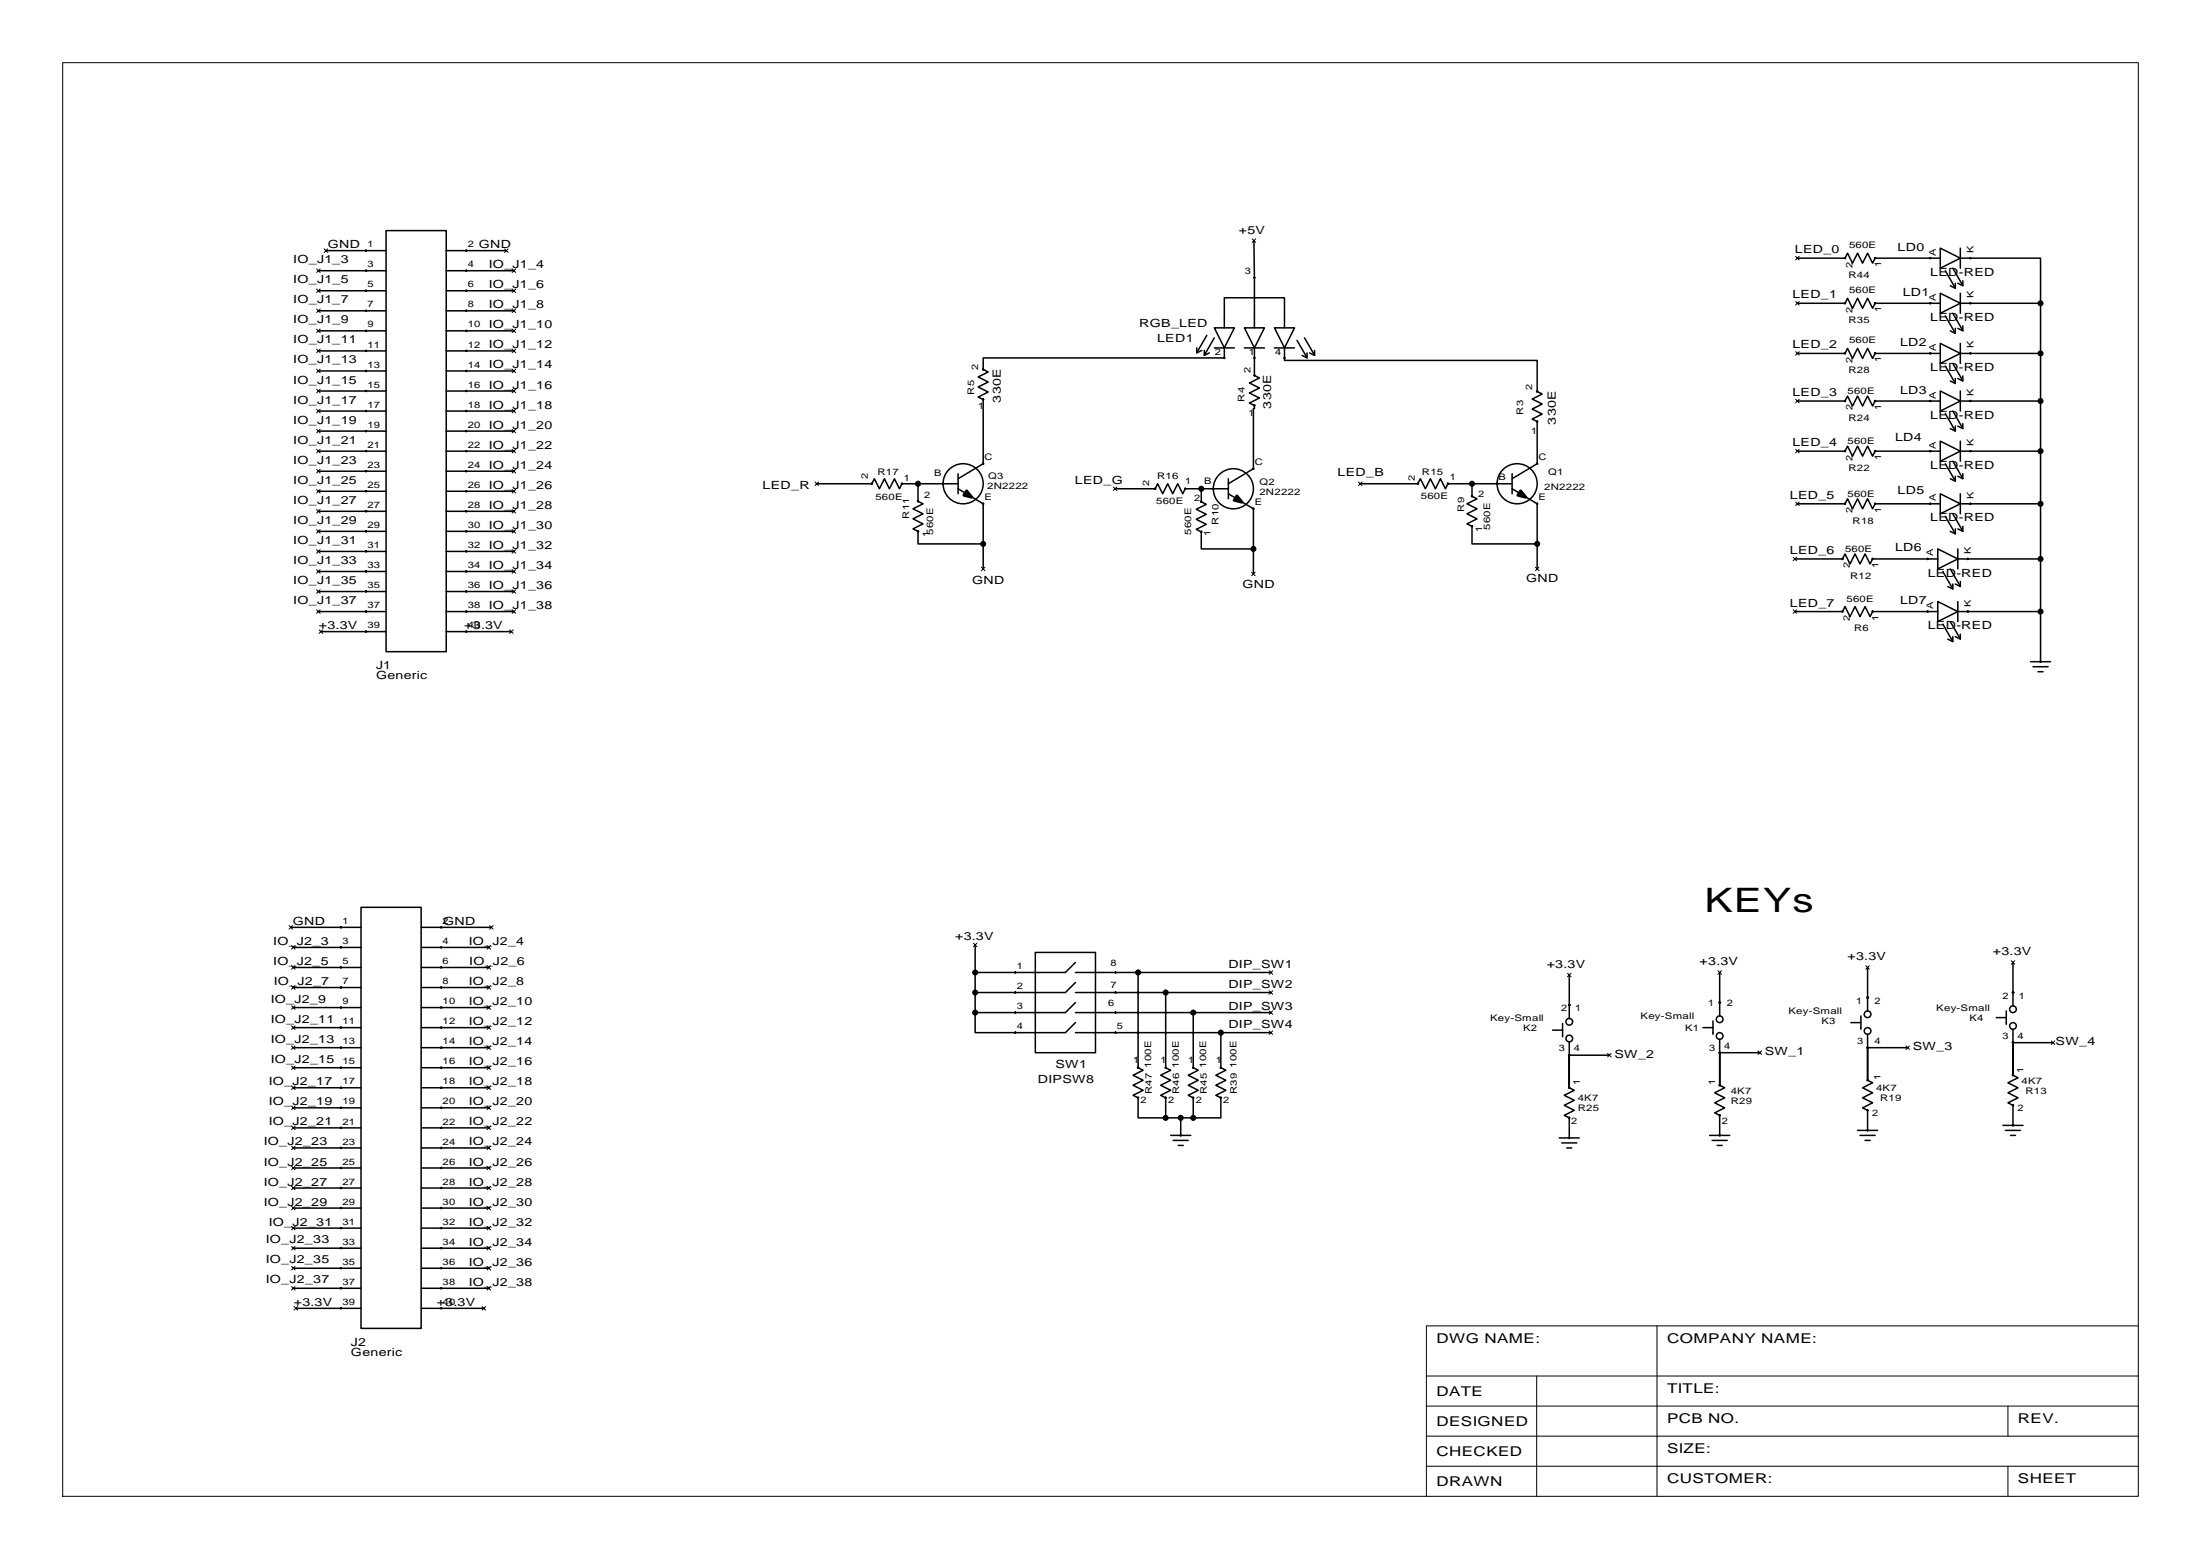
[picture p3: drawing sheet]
<svg xmlns="http://www.w3.org/2000/svg" width="558mm" height="395mm" viewBox="0 0 558 395" stroke-linecap="round" stroke-linejoin="round" font-family="sans-serif">
<g fill="none" stroke="#000" stroke-width=".38">
<path d="M97.8 58.4h15.2v106.7h-15.2zM80.7 68.6h17.1M80.7 78.7h17.1M80.7 73.7h17.1M82.6 63.5h15.2M113 68.6h17.2M113 78.7h17.2M113 73.7h17.2M113 63.5h15.3M317.6 61l.2 22.1M455.3 65.4h12.1l.6-1.3 1.3 2.6 1.2-2.6 1.3 2.6 1.3-2.6 1.3 2.6 .6-1.3h16.5M455.3 76.8h12.1l.6-1.2 1.3 2.5 1.2-2.5 1.3 2.5 1.3-2.5 1.3 2.5 .6-1.3h16.5"/>
<path d="M491.5 74.3l5.1 2.5-5.1 2.6zM491.5 62.9l5.1 2.5-5.1 2.6zM492.8 68.6l2.5 4.4M494.7 79.4l2.5 4.4M494.7 68l2.5 4.4M495.3 71.8v1.2l-1.3-.6M496.6 65.4h20.3v11.4M496.6 76.8h20.3M496.6 62.9v5.1M496.6 74.3v5.1M497.2 71.1v1.3l-1.3-.6M516.9 76.8v90.8"/>
<path d="M80.7 99.1h17.1M80.7 88.9h17.1M80.7 83.8h17.1M80.7 94h17.1M113 99.1h17.2M113 88.9h17.2M113 83.8h17.2M113 94h17.2M303.2 88.1v1.3l1.2-.6M305.1 88.8v1.2l1.2-.6M305.7 85l-2.5 4.4M307.6 83.1h5.1l-2.6 5z"/>
<path d="M307.6 88.1h5.1M307.6 85.6l-2.5 4.4M310.1 88.1v2.6h-61v2.9l1.2 .6-2.5 1.3 2.5 1.3-2.5 1.2 2.5 1.3-2.5 1.3 1.3 .6v16.3l-6.4 3.8M310.1 83.1v-7.7h15.3v7.7M315.2 83.1h5.1l-2.5 5zM315.2 88.1h5.1M317.8 88.1v7l1.2 .7-2.5 1.2 2.5 1.3-2.5 1.3 2.5 1.2-2.5 1.3 1.3 .6v.8h-.3v15.3l-6.3 3.8M322.8 83.1h5.1l-2.5 5zM322.8 88.1h5.1M325.4 88.1v3.2h64v7.9l1.3 .6-2.6 1.3 2.6 1.3-2.6 1.2 2.6 1.3-2.6 1.3 1.3 .6v10.7l-6.4 3.8M328.6 86.2l2.5 4.4M330.5 85.6l2.5 4.4"/>
<path d="M331.1 89.4v1.3l-1.3-.7M333 88.8v1.2l-1.3-.6M455.3 89.5h12.1l.6-1.2 1.3 2.5 1.2-2.5 1.3 2.5 1.3-2.5 1.3 2.5 .6-1.3h16.5M491.5 99.1l5.1 2.5-5.1 2.5zM491.5 87l5.1 2.5-5.1 2.6zM492.8 80l2.5 4.4M492.8 92.7l2.5 4.4M494.7 92.1l2.5 4.4M495.3 83.2v1.3l-1.3-.7M495.3 95.9v1.3l-1.3-.7M496.6 89.5h20.3M496.6 87v5.1"/>
<path d="M496.6 99.1v5M497.2 82.6v1.2l-1.3-.6M497.2 95.3v1.2l-1.3-.6M80.7 114.3h17.1M80.7 119.4h17.1M80.7 109.2h17.1M80.7 104.1h17.1M113 114.3h17.2M113 119.4h17.2M113 109.2h17.2M113 104.1h17.2M455.3 101.6h12.1l.6-1.3 1.3 2.6 1.2-2.6 1.3 2.6 1.3-2.6 1.3 2.6 .6-1.3h16.5"/>
<path d="M455.3 114.3h12.1l.6-1.3 1.3 2.6 1.2-2.6 1.3 2.6 1.3-2.6 1.3 2.6 .6-1.3h16.5M491.5 111.8l5.1 2.5-5.1 2.5zM492.8 104.8l2.5 4.4M492.8 117.5l2.5 4.4M494.7 104.1l2.5 4.4M494.7 116.8l2.5 4.4M495.3 108v1.2l-1.3-.6M496.6 114.3h20.3M496.6 101.6h20.3M496.6 111.8v5M497.2 107.3v1.3l-1.3-.6M80.7 134.6h17.1"/>
<path d="M80.7 139.7h17.1M80.7 129.5h17.1M80.7 124.5h17.1M113 134.6h17.2M113 139.7h17.2M113 129.5h17.2M113 124.5h17.2M206.9 122.6h14l.6-1.3 1.3 2.5 1.2-2.5 1.3 2.5 1.3-2.5 1.2 2.5 .7-1.2h14.2M232.5 122.6v4.4l1.3 .6-2.5 1.3 2.5 1.3-2.5 1.3 2.5 1.2-2.5 1.3 1.2 .6v3.2h16.6M242.7 123.8l6.4 3.8v16.6M242.7 120v5.1M282.5 123.8h10.1l.6-1.2 1.3 2.5 1.3-2.5 1.3 2.5 1.2-2.5 1.3 2.5 .6-1.3h11"/>
<path d="M304.3 123.8v3.3l1.3 .7-2.6 1.2 2.6 1.3-2.6 1.3 2.6 1.2-2.6 1.3 1.3 .7v4.3h13.2v-10.2l-6.3-3.8M311.2 121.3v5.1M317.5 139.1v6.3M344.6 122.6h14.6l.6-1.3 1.3 2.5 1.2-2.5 1.3 2.5 1.3-2.5 1.2 2.5 .7-1.2h16.2M372.9 122.6v3.1l1.2 .7-2.5 1.2 2.5 1.3-2.5 1.3 2.5 1.3-2.5 1.2 1.3 .7v4.4h16.5M383 123.8l6.4 3.8v16.6M383 120v5.1M455.3 127.6h12.1l.6-1.2 1.3 2.5 1.2-2.5 1.3 2.5 1.3-2.5 1.3 2.5 .6-1.3h16.5M490.9 139.1l5 2.5-5 2.6zM491.5 125.1l5.1 2.5-5.1 2.6zM492.8 130.8l2.5 4.4M494.7 130.2l2.5 4.4"/>
<path d="M495.3 120.7v1.2l-1.3-.6M495.3 134v1.3l-1.3-.7M495.9 139.1v5.1M496.6 127.6h20.3M496.6 125.1v5.1M497.2 120v1.3l-1.3-.6M497.2 133.4v1.2l-1.3-.6M80.7 154.9h17.1M80.7 144.8h17.1M80.7 149.9h17.1M113 154.9h17.2M113 144.8h17.2"/>
<path d="M113 149.9h17.2M454.7 141.6h12l.7-1.3 1.2 2.6 1.3-2.6 1.3 2.6 1.2-2.6 1.3 2.6 .7-1.3h16.5M454.7 154.9h12l.7-1.2 1.2 2.5 1.3-2.5 1.3 2.5 1.2-2.5 1.3 2.5 .7-1.3h16.5M490.9 152.4l5 2.5-5 2.6zM492.1 158.1l2.6 4.4M492.1 144.8l2.6 4.4M494 157.5l2.6 4.4M494 144.2l2.6 4.4M494.7 148v1.2l-1.3-.6M495.9 141.6h21M495.9 154.9h21M495.9 152.4v5.1"/>
<path d="M496.6 147.3v1.3l-1.3-.6M81.3 160h16.5M113 160h16.5M494.7 161.3v1.3l-1.3-.7M496.6 160.7v1.2l-1.3-.6M514.4 167.6h5M515 168.9h3.8M516.3 170.2h1.2M73.7 235h17.7M91.4 229.9h15.3v106.7h-15.3zM106.7 235h17.8M247 239.4v17.1"/>
<path d="M74.3 245.1h17.1M74.3 255.3h17.1M74.3 250.2h17.1M74.3 240h17.1M106.7 245.1h17.1M106.7 255.3h17.1M106.7 250.2h17.1M106.7 240h17.1M247 256.5v5.1h22.9l2.5-2.5M262.3 241.3h15.2v25.4h-15.2zM272.4 243.8l-2.5 2.6h-22.9M272.4 248.9l-2.5 2.6h-22.9"/>
<path d="M272.4 254l-2.5 2.5h-22.9M272.4 251.5h49.6M272.4 256.5h49.6M272.4 246.4h49.6M288.3 246.4v24.1l1.3 .7-2.6 1.2 2.6 1.3-2.6 1.3 2.6 1.2-2.6 1.3 1.3 .6v5.1h7M295.3 251.5v19l1.3 .7-2.6 1.2 2.6 1.3-2.6 1.3 2.6 1.2-2.6 1.3 1.3 .6v5.1M302.3 256.5v14l1.2 .7-2.5 1.2 2.5 1.3-2.5 1.3 2.5 1.2-2.5 1.3 1.3 .6v5.1M395.8 259.3v3.4M397.5 254.6h.1M397.5 247v11M433.9 258.7v3.3M435.6 254h.1"/>
<path d="M435.6 246.4v11M468.8 259.1h2.6M471.4 257.4v3.4M473.1 252.7h.1M473.1 245.1v11M505.7 257.8h2.5M508.2 256.1v3.4M509.9 251.5h.1M509.9 243.8v11.1M74.3 275.6h17.1M74.3 260.4h17.1M74.3 265.4h17.1"/>
<path d="M74.3 270.5h17.1M106.7 275.6h17.1M106.7 260.4h17.1M106.7 265.4h17.1M106.7 270.5h17.1M272.4 261.6h49.6M309.3 261.6v8.9l1.2 .7-2.5 1.2 2.5 1.3-2.5 1.3 2.5 1.2-2.5 1.3 1.3 .6v5.1h-7M393.3 261h2.5M397.5 264v11.6l1.3 .6-2.6 1.3 2.6 1.3-2.6 1.2 2.6 1.3-2.6 1.3 1.3 .6v5.1M397.5 267.3h10.2M431.4 260.4h2.5M435.6 263.3v11.7l1.3 .6-2.6 1.3 2.6 1.2-2.6 1.3 2.6 1.3-2.6 1.2 1.3 .7v5.1"/>
<path d="M435.6 266.7h10.2M473.1 262v11.7l1.3 .6-2.6 1.3 2.6 1.3-2.6 1.2 2.6 1.3-2.6 1.3 1.3 .6v5.1M473.1 265.4h10.1M509.9 260.8v11.6l1.3 .7-2.6 1.2 2.6 1.3-2.6 1.3 2.6 1.2-2.6 1.3 1.3 .6v5.1M509.9 264.2h10.2M74.3 280.7h17.1M74.3 295.9h17.1M74.3 290.8h17.1M74.3 285.8h17.1M106.7 280.7h17.1M106.7 295.9h17.1M106.7 290.8h17.1"/>
<path d="M106.7 285.8h17.1M295.3 283.2h7M296.6 287.7h5M297.2 288.9h3.8M298.5 290.2h1.2M299.1 283.2v4.5M395 288.3h5.1M395.6 289.6h3.8M396.9 290.8h1.3M433.1 287.7h5.1M433.7 288.9h3.8M435 290.2h1.3"/>
<path d="M470.5 286.4h5.1M471.2 287.7h3.8M472.4 288.9h1.3M507.4 285.1h5.1M508 286.4h3.8M509.3 287.7h1.2M74.3 316.2h17.1M74.3 301h17.1M74.3 306.1h17.1M74.3 311.2h17.1M106.7 316.2h17.1M106.7 301h17.1"/>
<path d="M106.7 306.1h17.1M106.7 311.2h17.1M74.3 326.4h17.1M74.3 321.3h17.1M74.9 331.5h16.5M106.7 326.4h17.1M106.7 321.3h17.1M106.7 331.5h15.9"/>
<circle cx="244" cy="122.6" r="5.1"/>
<circle cx="312.4" cy="123.8" r="5.1"/>
<circle cx="384.3" cy="122.6" r="5.1"/>
<circle cx="397.5" cy="258.9" r=".85"/>
<circle cx="435.6" cy="258.2" r=".85"/>
<circle cx="473.1" cy="257" r=".85"/>
<circle cx="509.9" cy="255.7" r=".85"/>
<circle cx="509.9" cy="259.9" r=".85"/>
<circle cx="397.5" cy="263.1" r=".85"/>
<circle cx="435.6" cy="262.5" r=".85"/>
<circle cx="473.1" cy="261.2" r=".85"/>
</g>
<g fill="none" stroke="#000" stroke-width=".25">
<path d="M15.9 15.9h525.8v363.2h-525.8zM80.2 68.1l.9 .9M80.2 73.2l.9 .9M80.2 78.3l.9 .9M81.1 68.1l-.9 .9M81.1 73.2l-.9 .9M81.1 78.3l-.9 .9M82.1 63.1l.9 .9M83 63.1l-.9 .9M127.8 63.1l.9 .9M128.7 63.1l-.9 .9M129.7 78.3l.9 .9"/>
<path d="M129.7 73.2l.9 .9M129.7 68.1l.9 .9M130.6 78.3l-.9 .9M130.6 73.2l-.9 .9M130.6 68.1l-.9 .9M317.2 60.5l.9 .9M318.1 60.5l-.9 .9M454.9 65l.9 .9M454.9 76.4l.9 .9M455.8 65l-.9 .9M455.8 76.4l-.9 .9M80.2 83.4l.9 .9"/>
<path d="M80.2 88.5l.9 .9M80.2 98.6l.9 .9M80.2 93.5l.9 .9M81.1 83.4l-.9 .9M81.1 88.5l-.9 .9M81.1 98.6l-.9 .9M81.1 93.5l-.9 .9M129.7 98.6l.9 .9M129.7 83.4l.9 .9M129.7 93.5l.9 .9M129.7 88.5l.9 .9M130.6 98.6l-.9 .9"/>
<path d="M130.6 83.4l-.9 .9M130.6 93.5l-.9 .9M130.6 88.5l-.9 .9M454.9 89.1l.9 .9M455.8 89.1l-.9 .9M80.2 108.8l.9 .9M80.2 103.7l.9 .9M80.2 118.9l.9 .9M80.2 113.9l.9 .9M81.1 108.8l-.9 .9M81.1 103.7l-.9 .9M81.1 118.9l-.9 .9"/>
<path d="M81.1 113.9l-.9 .9M129.7 103.7l.9 .9M129.7 118.9l.9 .9M129.7 113.9l.9 .9M129.7 108.8l.9 .9M130.6 103.7l-.9 .9M130.6 118.9l-.9 .9M130.6 113.9l-.9 .9M130.6 108.8l-.9 .9M454.9 101.2l.9 .9M454.9 113.9l.9 .9M455.8 101.2l-.9 .9"/>
<path d="M455.8 113.9l-.9 .9M80.2 139.3l.9 .9M80.2 134.2l.9 .9M80.2 129.1l.9 .9M80.2 124l.9 .9M81.1 139.3l-.9 .9M81.1 134.2l-.9 .9M81.1 129.1l-.9 .9M81.1 124l-.9 .9M129.7 139.3l.9 .9M129.7 134.2l.9 .9M129.7 129.1l.9 .9"/>
<path d="M129.7 124l.9 .9M130.6 139.3l-.9 .9M130.6 134.2l-.9 .9M130.6 129.1l-.9 .9M130.6 124l-.9 .9M206.4 122.1l.9 .9M207.3 122.1l-.9 .9M282 123.4l.9 .9M282.9 123.4l-.9 .9M344.1 122.1l.9 .9M345 122.1l-.9 .9M454.9 127.2l.9 .9"/>
<path d="M455.8 127.2l-.9 .9M80.2 149.4l.9 .9M80.2 154.5l.9 .9M80.2 144.3l.9 .9M80.8 159.6l.9 .9M81.1 149.4l-.9 .9M81.1 154.5l-.9 .9M81.1 144.3l-.9 .9M81.7 159.6l-.9 .9M129.1 159.6l.9 .9M129.7 154.5l.9 .9M129.7 144.3l.9 .9"/>
<path d="M129.7 149.4l.9 .9M130 159.6l-.9 .9M130.6 154.5l-.9 .9M130.6 144.3l-.9 .9M130.6 149.4l-.9 .9M248.6 143.7l.9 .9M249.5 143.7l-.9 .9M317.1 145l.9 .9M318 145l-.9 .9M388.9 143.7l.9 .9M389.8 143.7l-.9 .9M454.2 141.2l.9 .9"/>
<path d="M454.2 154.5l.9 .9M455.1 141.2l-.9 .9M455.1 154.5l-.9 .9M73.2 234.5l.9 .9M73.9 239.6l.9 .9M74.1 234.5l-.9 .9M74.8 239.6l-.9 .9M123.4 239.6l.9 .9M124 234.5l.9 .9M124.3 239.6l-.9 .9M124.9 234.5l-.9 .9M246.6 239l.9 .9"/>
<path d="M247.5 239l-.9 .9M73.9 249.7l.9 .9M73.9 254.8l.9 .9M73.9 244.7l.9 .9M73.9 259.9l.9 .9M74.8 249.7l-.9 .9M74.8 254.8l-.9 .9M74.8 244.7l-.9 .9M74.8 259.9l-.9 .9M123.4 244.7l.9 .9M123.4 254.8l.9 .9M123.4 249.7l.9 .9"/>
<path d="M123.4 259.9l.9 .9M124.3 244.7l-.9 .9M124.3 254.8l-.9 .9M124.3 249.7l-.9 .9M124.3 259.9l-.9 .9M321.5 256.1l.9 .9M321.5 245.9l.9 .9M321.5 251l.9 .9M322.4 256.1l-.9 .9M322.4 245.9l-.9 .9M322.4 251l-.9 .9M397.1 246.6l.9 .9"/>
<path d="M398 246.6l-.9 .9M435.2 245.9l.9 .9M436.1 245.9l-.9 .9M472.6 244.7l.9 .9M473.5 244.7l-.9 .9M509.5 243.4l.9 .9M510.4 243.4l-.9 .9M73.9 275.1l.9 .9M73.9 265l.9 .9M73.9 270.1l.9 .9M74.8 275.1l-.9 .9M74.8 265l-.9 .9"/>
<path d="M74.8 270.1l-.9 .9M123.4 265l.9 .9M123.4 270.1l.9 .9M123.4 275.1l.9 .9M124.3 265l-.9 .9M124.3 270.1l-.9 .9M124.3 275.1l-.9 .9M321.5 261.2l.9 .9M322.4 261.2l-.9 .9M407.2 266.9l.9 .9M408.1 266.9l-.9 .9M445.3 266.3l.9 .9"/>
<path d="M446.2 266.3l-.9 .9M482.8 265l.9 .9M483.7 265l-.9 .9M519.6 263.7l.9 .9M520.5 263.7l-.9 .9M73.9 285.3l.9 .9M73.9 295.5l.9 .9M73.9 280.2l.9 .9M73.9 290.4l.9 .9M74.8 285.3l-.9 .9M74.8 295.5l-.9 .9M74.8 280.2l-.9 .9"/>
<path d="M74.8 290.4l-.9 .9M123.4 295.5l.9 .9M123.4 285.3l.9 .9M123.4 290.4l.9 .9M123.4 280.2l.9 .9M124.3 295.5l-.9 .9M124.3 285.3l-.9 .9M124.3 290.4l-.9 .9M124.3 280.2l-.9 .9M73.9 305.6l.9 .9M73.9 315.8l.9 .9M73.9 310.7l.9 .9"/>
<path d="M73.9 300.5l.9 .9M74.8 305.6l-.9 .9M74.8 315.8l-.9 .9M74.8 310.7l-.9 .9M74.8 300.5l-.9 .9M123.4 310.7l.9 .9M123.4 305.6l.9 .9M123.4 300.5l.9 .9M123.4 315.8l.9 .9M124.3 310.7l-.9 .9M124.3 305.6l-.9 .9M124.3 300.5l-.9 .9"/>
<path d="M124.3 315.8l-.9 .9M73.9 320.9l.9 .9M73.9 325.9l.9 .9M74.5 331l.9 .9M74.8 320.9l-.9 .9M74.8 325.9l-.9 .9M75.4 331l-.9 .9M122.1 331l.9 .9M123 331l-.9 .9M123.4 325.9l.9 .9M123.4 320.9l.9 .9M124.3 325.9l-.9 .9"/>
<path d="M124.3 320.9l-.9 .9M419.7 335.9v43.2M541.7 335.9h-180.4v43.2M361.3 348.6h180.4M361.3 356.2h180.4M389.3 348.6v30.5M508.6 356.2v7.7M361.3 363.9h180.4M361.3 371.5h180.4M508.6 371.5v7.6"/>
</g>
<g fill="#000" stroke="#000" stroke-width=".25">
<circle cx="92.7" cy="68.6" r=".19"/>
<circle cx="92.7" cy="63.5" r=".19"/>
<circle cx="92.7" cy="73.7" r=".19"/>
<circle cx="92.7" cy="78.7" r=".19"/>
<circle cx="118.1" cy="78.7" r=".19"/>
<circle cx="118.1" cy="63.5" r=".19"/>
<circle cx="118.1" cy="68.6" r=".19"/>
<circle cx="118.1" cy="73.7" r=".19"/>
<circle cx="317.8" cy="70.4" r=".19"/>
<circle cx="467.4" cy="65.4" r=".19"/>
<circle cx="467.4" cy="76.8" r=".19"/>
<circle cx="475" cy="65.4" r=".19"/>
<circle cx="475" cy="76.8" r=".19"/>
<circle cx="489" cy="76.8" r=".19"/>
<circle cx="489" cy="65.4" r=".19"/>
<circle cx="499.1" cy="65.4" r=".19"/>
<circle cx="499.1" cy="76.8" r=".19"/>
<circle cx="516.9" cy="76.8" r=".64"/>
<circle cx="92.7" cy="83.8" r=".19"/>
<circle cx="92.7" cy="94" r=".19"/>
<circle cx="92.7" cy="99.1" r=".19"/>
<circle cx="92.7" cy="88.9" r=".19"/>
<circle cx="118.1" cy="83.8" r=".19"/>
<circle cx="118.1" cy="88.9" r=".19"/>
<circle cx="118.1" cy="99.1" r=".19"/>
<circle cx="118.1" cy="94" r=".19"/>
<circle cx="249.1" cy="93.6" r=".19"/>
<circle cx="310.1" cy="90.7" r=".19"/>
<circle cx="317.8" cy="90.7" r=".19"/>
<circle cx="317.8" cy="95.1" r=".19"/>
<circle cx="325.4" cy="90.7" r=".19"/>
<circle cx="389.4" cy="99.2" r=".19"/>
<circle cx="467.4" cy="89.5" r=".19"/>
<circle cx="475" cy="89.5" r=".19"/>
<circle cx="489" cy="89.5" r=".19"/>
<circle cx="499.1" cy="89.5" r=".19"/>
<circle cx="516.9" cy="89.5" r=".64"/>
<circle cx="92.7" cy="104.1" r=".19"/>
<circle cx="92.7" cy="114.3" r=".19"/>
<circle cx="92.7" cy="119.4" r=".19"/>
<circle cx="92.7" cy="109.2" r=".19"/>
<circle cx="118.1" cy="114.3" r=".19"/>
<circle cx="118.1" cy="104.1" r=".19"/>
<circle cx="118.1" cy="119.4" r=".19"/>
<circle cx="118.1" cy="109.2" r=".19"/>
<circle cx="249.1" cy="117.5" r=".19"/>
<circle cx="249.1" cy="101.2" r=".19"/>
<circle cx="317.5" cy="118.8" r=".19"/>
<circle cx="317.8" cy="102.7" r=".19"/>
<circle cx="389.4" cy="106.8" r=".19"/>
<circle cx="389.4" cy="117.5" r=".19"/>
<circle cx="467.4" cy="101.6" r=".19"/>
<circle cx="467.4" cy="114.3" r=".19"/>
<circle cx="475" cy="114.3" r=".19"/>
<circle cx="475" cy="101.6" r=".19"/>
<circle cx="489" cy="101.6" r=".19"/>
<circle cx="489" cy="114.3" r=".19"/>
<circle cx="499.1" cy="114.3" r=".19"/>
<circle cx="499.1" cy="101.6" r=".19"/>
<circle cx="516.9" cy="114.3" r=".64"/>
<circle cx="516.9" cy="101.6" r=".64"/>
<circle cx="92.7" cy="134.6" r=".19"/>
<circle cx="92.7" cy="124.5" r=".19"/>
<circle cx="92.7" cy="139.7" r=".19"/>
<circle cx="92.7" cy="129.5" r=".19"/>
<circle cx="118.1" cy="129.5" r=".19"/>
<circle cx="118.1" cy="134.6" r=".19"/>
<circle cx="118.1" cy="139.7" r=".19"/>
<circle cx="118.1" cy="124.5" r=".19"/>
<circle cx="220.9" cy="122.6" r=".19"/>
<circle cx="228.5" cy="122.6" r=".19"/>
<circle cx="232.5" cy="127" r=".19"/>
<circle cx="232.5" cy="134.6" r=".19"/>
<circle cx="232.5" cy="122.6" r=".64"/>
<circle cx="238.9" cy="122.6" r=".19"/>
<circle cx="249.1" cy="127.6" r=".19"/>
<circle cx="249.1" cy="137.8" r=".64"/>
<circle cx="292.6" cy="123.8" r=".19"/>
<circle cx="300.2" cy="123.8" r=".19"/>
<circle cx="304.3" cy="127.1" r=".19"/>
<circle cx="304.3" cy="134.8" r=".19"/>
<circle cx="304.3" cy="123.8" r=".64"/>
<circle cx="307.3" cy="123.8" r=".19"/>
<circle cx="317.5" cy="128.9" r=".19"/>
<circle cx="317.5" cy="139.1" r=".64"/>
<circle cx="359.2" cy="122.6" r=".19"/>
<circle cx="366.8" cy="122.6" r=".19"/>
<circle cx="372.9" cy="125.7" r=".19"/>
<circle cx="372.9" cy="133.4" r=".19"/>
<circle cx="372.9" cy="122.6" r=".64"/>
<circle cx="379.2" cy="122.6" r=".19"/>
<circle cx="389.4" cy="127.6" r=".19"/>
<circle cx="389.4" cy="137.8" r=".64"/>
<circle cx="467.4" cy="127.6" r=".19"/>
<circle cx="475" cy="127.6" r=".19"/>
<circle cx="489" cy="127.6" r=".19"/>
<circle cx="499.1" cy="127.6" r=".19"/>
<circle cx="516.9" cy="127.6" r=".64"/>
<circle cx="92.7" cy="144.8" r=".19"/>
<circle cx="92.7" cy="154.9" r=".19"/>
<circle cx="92.7" cy="149.9" r=".19"/>
<circle cx="118.1" cy="149.9" r=".19"/>
<circle cx="118.1" cy="154.9" r=".19"/>
<circle cx="118.1" cy="144.8" r=".19"/>
<circle cx="466.7" cy="141.6" r=".19"/>
<circle cx="466.7" cy="154.9" r=".19"/>
<circle cx="474.4" cy="141.6" r=".19"/>
<circle cx="474.4" cy="154.9" r=".19"/>
<circle cx="488.3" cy="141.6" r=".19"/>
<circle cx="488.3" cy="154.9" r=".19"/>
<circle cx="498.5" cy="141.6" r=".19"/>
<circle cx="498.5" cy="154.9" r=".19"/>
<circle cx="516.9" cy="141.6" r=".64"/>
<circle cx="516.9" cy="154.9" r=".64"/>
<circle cx="92.7" cy="160" r=".19"/>
<circle cx="118.1" cy="160" r=".19"/>
<circle cx="516.9" cy="167.6" r=".19"/>
<circle cx="86.4" cy="235" r=".19"/>
<circle cx="111.8" cy="235" r=".19"/>
<circle cx="86.4" cy="245.1" r=".19"/>
<circle cx="86.4" cy="250.2" r=".19"/>
<circle cx="86.4" cy="240" r=".19"/>
<circle cx="86.4" cy="255.3" r=".19"/>
<circle cx="111.8" cy="255.3" r=".19"/>
<circle cx="111.8" cy="250.2" r=".19"/>
<circle cx="111.8" cy="240" r=".19"/>
<circle cx="111.8" cy="245.1" r=".19"/>
<circle cx="247" cy="251.5" r=".64"/>
<circle cx="247" cy="256.5" r=".64"/>
<circle cx="247" cy="246.4" r=".64"/>
<circle cx="257.2" cy="246.4" r=".19"/>
<circle cx="257.2" cy="256.5" r=".19"/>
<circle cx="257.2" cy="251.5" r=".19"/>
<circle cx="282.6" cy="251.5" r=".19"/>
<circle cx="282.6" cy="246.4" r=".19"/>
<circle cx="282.6" cy="256.5" r=".19"/>
<circle cx="288.3" cy="246.4" r=".64"/>
<circle cx="295.3" cy="251.5" r=".64"/>
<circle cx="302.3" cy="256.5" r=".64"/>
<circle cx="397.5" cy="254.6" r=".19"/>
<circle cx="435.6" cy="254" r=".19"/>
<circle cx="473.1" cy="252.7" r=".19"/>
<circle cx="509.9" cy="251.5" r=".19"/>
<circle cx="86.4" cy="270.5" r=".19"/>
<circle cx="86.4" cy="260.4" r=".19"/>
<circle cx="86.4" cy="275.6" r=".19"/>
<circle cx="86.4" cy="265.4" r=".19"/>
<circle cx="111.8" cy="275.6" r=".19"/>
<circle cx="111.8" cy="270.5" r=".19"/>
<circle cx="111.8" cy="265.4" r=".19"/>
<circle cx="111.8" cy="260.4" r=".19"/>
<circle cx="257.2" cy="261.6" r=".19"/>
<circle cx="282.6" cy="261.6" r=".19"/>
<circle cx="288.3" cy="270.5" r=".19"/>
<circle cx="288.3" cy="278.1" r=".19"/>
<circle cx="295.3" cy="270.5" r=".19"/>
<circle cx="295.3" cy="278.1" r=".19"/>
<circle cx="302.3" cy="278.1" r=".19"/>
<circle cx="302.3" cy="270.5" r=".19"/>
<circle cx="309.3" cy="278.1" r=".19"/>
<circle cx="309.3" cy="270.5" r=".19"/>
<circle cx="309.3" cy="261.6" r=".64"/>
<circle cx="397.5" cy="275.6" r=".19"/>
<circle cx="397.5" cy="267.3" r=".19"/>
<circle cx="435.6" cy="266.7" r=".19"/>
<circle cx="435.6" cy="275" r=".19"/>
<circle cx="473.1" cy="273.7" r=".19"/>
<circle cx="473.1" cy="265.4" r=".19"/>
<circle cx="509.9" cy="272.4" r=".19"/>
<circle cx="509.9" cy="264.2" r=".19"/>
<circle cx="86.4" cy="295.9" r=".19"/>
<circle cx="86.4" cy="280.7" r=".19"/>
<circle cx="86.4" cy="285.8" r=".19"/>
<circle cx="86.4" cy="290.8" r=".19"/>
<circle cx="111.8" cy="295.9" r=".19"/>
<circle cx="111.8" cy="280.7" r=".19"/>
<circle cx="111.8" cy="285.8" r=".19"/>
<circle cx="111.8" cy="290.8" r=".19"/>
<circle cx="295.3" cy="283.2" r=".64"/>
<circle cx="299.1" cy="287.7" r=".19"/>
<circle cx="299.1" cy="283.2" r=".64"/>
<circle cx="302.3" cy="283.2" r=".64"/>
<circle cx="397.5" cy="283.2" r=".19"/>
<circle cx="397.5" cy="288.3" r=".19"/>
<circle cx="435.6" cy="287.7" r=".19"/>
<circle cx="435.6" cy="282.6" r=".19"/>
<circle cx="473.1" cy="281.3" r=".19"/>
<circle cx="473.1" cy="286.4" r=".19"/>
<circle cx="509.9" cy="280" r=".19"/>
<circle cx="509.9" cy="285.1" r=".19"/>
<circle cx="86.4" cy="316.2" r=".19"/>
<circle cx="86.4" cy="301" r=".19"/>
<circle cx="86.4" cy="311.2" r=".19"/>
<circle cx="86.4" cy="306.1" r=".19"/>
<circle cx="111.8" cy="301" r=".19"/>
<circle cx="111.8" cy="311.2" r=".19"/>
<circle cx="111.8" cy="306.1" r=".19"/>
<circle cx="111.8" cy="316.2" r=".19"/>
<circle cx="86.4" cy="331.5" r=".19"/>
<circle cx="86.4" cy="321.3" r=".19"/>
<circle cx="86.4" cy="326.4" r=".19"/>
<circle cx="111.8" cy="331.5" r=".19"/>
<circle cx="111.8" cy="321.3" r=".19"/>
<circle cx="111.8" cy="326.4" r=".19"/>
</g>
<g fill="#000" stroke="#000" stroke-width=".38">
<path d="M244.7 124.3h.3l1.3 1.5-.1 .3-2.1-.5-.1-.2z" fill-rule="evenodd"/>
<path d="M313.2 125.5h.3l1.2 1.6v.3l-2.2-.5v-.3z" fill-rule="evenodd"/>
<path d="M385.1 124.3h.3l1.2 1.5v.3l-2.2-.5v-.2z" fill-rule="evenodd"/>
</g>
<text font-size="8.5" x="431.8" y="231.2">KEYs</text>
<g font-size="3.4">
<text x="363.9" y="340.3">DWG NAME:</text>
<text x="422.3" y="340.3">COMPANY NAME:</text>
<text x="363.9" y="353.6">DATE</text>
<text x="422.3" y="353">TITLE:</text>
<text x="363.9" y="361.2">DESIGNED</text>
<text x="422.3" y="360.6">PCB NO.</text>
<text x="511.2" y="360.6">REV.</text>
<text x="363.9" y="368.8">CHECKED</text>
<text x="422.3" y="368.2">SIZE:</text>
<text x="363.9" y="376.4">DRAWN</text>
<text x="422.3" y="375.8">CUSTOMER:</text>
<text x="511.2" y="375.8">SHEET</text>
</g>
<g font-size="2.9">
<text x="313.8" y="59.3">+5V</text>
<text x="83.1" y="62.9">GND</text>
<text x="121.3" y="62.9">GND</text>
<text x="454.7" y="64.2">LED_0</text>
<text x="480.7" y="63.5">LD0</text>
<text x="74.3" y="66.7">IO_J1_3</text>
<text x="74.3" y="71.8">IO_J1_5</text>
<text x="123.8" y="68">IO_J1_4</text>
<text x="489" y="69.9">LED-RED</text>
<text x="74.3" y="76.9">IO_J1_7</text>
<text x="123.8" y="73">IO_J1_6</text>
<text x="454" y="75.6">LED_1</text>
<text x="482" y="74.9">LD1</text>
<text x="74.3" y="81.9">IO_J1_9</text>
<text x="123.8" y="78.1">IO_J1_8</text>
<text x="123.8" y="83.2">IO_J1_10</text>
<text x="288.6" y="82.8">RGB_LED</text>
<text x="489" y="81.3">LED-RED</text>
<text x="74.3" y="87">IO_J1_11</text>
<text x="123.8" y="88.3">IO_J1_12</text>
<text x="293.1" y="86.6">LED1</text>
<text x="454" y="88.3">LED_2</text>
<text x="481.3" y="87.6">LD2</text>
<text x="74.3" y="92.1">IO_J1_13</text>
<text x="123.8" y="93.4">IO_J1_14</text>
<text x="489" y="94">LED-RED</text>
<text x="74.3" y="97.2">IO_J1_15</text>
<text x="123.8" y="98.4">IO_J1_16</text>
<text x="253.5" y="102" transform="rotate(-90 253.5 102)">330E</text>
<text x="454" y="100.3">LED_3</text>
<text x="481.3" y="99.7">LD3</text>
<text x="74.3" y="107.3">IO_J1_19</text>
<text x="74.3" y="102.3">IO_J1_17</text>
<text x="123.8" y="103.5">IO_J1_18</text>
<text x="322" y="103.5" transform="rotate(-90 322 103.5)">330E</text>
<text x="394.1" y="107.6" transform="rotate(-90 394.1 107.6)">330E</text>
<text x="489" y="106.1">LED-RED</text>
<text x="74.3" y="112.4">IO_J1_21</text>
<text x="123.8" y="108.6">IO_J1_20</text>
<text x="123.8" y="113.7">IO_J1_22</text>
<text x="454" y="113">LED_4</text>
<text x="480.1" y="111.8">LD4</text>
<text x="74.3" y="117.5">IO_J1_23</text>
<text x="123.8" y="118.8">IO_J1_24</text>
<text x="489" y="118.8">LED-RED</text>
<text x="74.3" y="122.6">IO_J1_25</text>
<text x="123.8" y="123.8">IO_J1_26</text>
<text x="193.2" y="123.8">LED_R</text>
<text x="272.3" y="122.6">LED_G</text>
<text x="338.8" y="120.7">LED_B</text>
<text x="480.7" y="125.1">LD5</text>
<text x="74.3" y="127.7">IO_J1_27</text>
<text x="123.8" y="128.9">IO_J1_28</text>
<text x="453.4" y="126.4">LED_5</text>
<text x="74.3" y="137.8">IO_J1_31</text>
<text x="74.3" y="132.7">IO_J1_29</text>
<text x="123.8" y="134">IO_J1_30</text>
<text x="489" y="132.1">LED-RED</text>
<text x="74.3" y="142.9">IO_J1_33</text>
<text x="123.8" y="139.1">IO_J1_32</text>
<text x="453.4" y="140.4">LED_6</text>
<text x="480.1" y="139.7">LD6</text>
<text x="74.3" y="148">IO_J1_35</text>
<text x="123.8" y="144.2">IO_J1_34</text>
<text x="123.8" y="149.2">IO_J1_36</text>
<text x="246.3" y="147.8">GND</text>
<text x="314.7" y="148.9">GND</text>
<text x="386.6" y="147.3">GND</text>
<text x="488.3" y="146.1">LED-RED</text>
<text x="74.3" y="153.1">IO_J1_37</text>
<text x="123.8" y="154.3">IO_J1_38</text>
<text x="453.4" y="153.7">LED_7</text>
<text x="481.3" y="153.1">LD7</text>
<text x="80.8" y="159.4">+3.3V</text>
<text x="117.6" y="159.4">+3.3V</text>
<text x="488.3" y="159.4">LED-RED</text>
<text x="95.3" y="169.6">J1</text>
<text x="95.3" y="172.1">Generic</text>
<text x="69.2" y="239.4">IO_J2_3</text>
<text x="74.2" y="234.3">GND</text>
<text x="112.3" y="234.3">GND</text>
<text x="118.8" y="239.4">IO_J2_4</text>
<text x="241.9" y="238.1">+3.3V</text>
<text x="69.2" y="244.5">IO_J2_5</text>
<text x="118.9" y="244.5">IO_J2_6</text>
<text x="311.2" y="245.1">DIP_SW1</text>
<text x="391.8" y="245.1">+3.3V</text>
<text x="430.5" y="244.5">+3.3V</text>
<text x="468" y="243.2">+3.3V</text>
<text x="504.8" y="242">+3.3V</text>
<text x="69.3" y="249.6">IO_J2_7</text>
<text x="118.8" y="249.6">IO_J2_8</text>
<text x="311.2" y="250.2">DIP_SW2</text>
<text x="68.6" y="254">IO_J2_9</text>
<text x="118.8" y="254.7">IO_J2_10</text>
<text x="311.2" y="255.9">DIP_SW3</text>
<text x="68.6" y="259.1">IO_J2_11</text>
<text x="118.8" y="259.7">IO_J2_12</text>
<text x="311.2" y="260.4">DIP_SW4</text>
<text x="68.6" y="264.2">IO_J2_13</text>
<text x="68.6" y="269.3">IO_J2_15</text>
<text x="118.8" y="264.8">IO_J2_14</text>
<text x="118.8" y="269.9">IO_J2_16</text>
<text x="408.9" y="268">SW_2</text>
<text x="447" y="267.4">SW_1</text>
<text x="484.5" y="266.1">SW_3</text>
<text x="520.7" y="264.8">SW_4</text>
<text x="68.1" y="275">IO_J2_17</text>
<text x="118.8" y="275">IO_J2_18</text>
<text x="262.9" y="274.3">DIPSW8</text>
<text x="267.3" y="270.5">SW1</text>
<text x="68.1" y="280.1">IO_J2_19</text>
<text x="118.8" y="280.1">IO_J2_20</text>
<text x="68.1" y="285.1">IO_J2_21</text>
<text x="118.8" y="285.1">IO_J2_22</text>
<text x="66.8" y="290.2">IO_J2_23</text>
<text x="118.8" y="290.2">IO_J2_24</text>
<text x="66.8" y="295.3">IO_J2_25</text>
<text x="118.8" y="295.3">IO_J2_26</text>
<text x="66.8" y="300.4">IO_J2_27</text>
<text x="66.8" y="305.5">IO_J2_29</text>
<text x="118.8" y="300.4">IO_J2_28</text>
<text x="118.8" y="305.5">IO_J2_30</text>
<text x="68.1" y="310.5">IO_J2_31</text>
<text x="118.8" y="310.5">IO_J2_32</text>
<text x="67.3" y="315">IO_J2_33</text>
<text x="118.8" y="315.6">IO_J2_34</text>
<text x="67.3" y="320.1">IO_J2_35</text>
<text x="118.8" y="320.7">IO_J2_36</text>
<text x="67.3" y="325.1">IO_J2_37</text>
<text x="118.8" y="325.8">IO_J2_38</text>
<text x="74.4" y="330.9">+3.3V</text>
<text x="110.6" y="330.9">+3.3V</text>
<text x="88.9" y="341">J2</text>
<text x="88.9" y="343.6">Generic</text>
</g>
<g font-size="2.3">
<text x="93.1" y="62.6">1</text>
<text x="118.5" y="62.6">2</text>
<text x="468.4" y="62.9">560E</text>
<text x="490.4" y="64.8" transform="rotate(-90 490.4 64.8)">A</text>
<text x="499.9" y="64.1" transform="rotate(-90 499.9 64.1)">K</text>
<text x="93.1" y="67.7">3</text>
<text x="118.5" y="67.7">4</text>
<text x="315.4" y="69.5">3</text>
<text x="468.3" y="70.4">R44</text>
<text x="469.3" y="67.8" transform="rotate(-90 469.3 67.8)">2</text>
<text x="476.5" y="67.7" transform="rotate(-90 476.5 67.7)">1</text>
<text x="93.1" y="72.8">5</text>
<text x="93.1" y="77.9">7</text>
<text x="118.5" y="72.8">6</text>
<text x="118.5" y="77.9">8</text>
<text x="468.4" y="74.3">560E</text>
<text x="490.4" y="76.2" transform="rotate(-90 490.4 76.2)">A</text>
<text x="499.9" y="75.6" transform="rotate(-90 499.9 75.6)">K</text>
<text x="93.1" y="83">9</text>
<text x="118.5" y="83">10</text>
<text x="468.3" y="81.9">R35</text>
<text x="469.3" y="79.2" transform="rotate(-90 469.3 79.2)">2</text>
<text x="476.5" y="79.1" transform="rotate(-90 476.5 79.1)">1</text>
<text x="93.1" y="88">11</text>
<text x="118.5" y="88">12</text>
<text x="307.7" y="89.8">2</text>
<text x="316.4" y="89.8">1</text>
<text x="323" y="89.8">4</text>
<text x="468.4" y="87">560E</text>
<text x="490.4" y="88.9" transform="rotate(-90 490.4 88.9)">A</text>
<text x="499.9" y="88.3" transform="rotate(-90 499.9 88.3)">K</text>
<text x="93.1" y="93.1">13</text>
<text x="118.5" y="93.1">14</text>
<text x="247.8" y="93.9" transform="rotate(-90 247.8 93.9)">2</text>
<text x="316.8" y="94.6" transform="rotate(-90 316.8 94.6)">2</text>
<text x="468.3" y="94.6">R28</text>
<text x="469.3" y="91.9" transform="rotate(-90 469.3 91.9)">2</text>
<text x="476.5" y="91.8" transform="rotate(-90 476.5 91.8)">1</text>
<text x="93.1" y="98.2">15</text>
<text x="118.5" y="98.2">16</text>
<text x="246.8" y="100" transform="rotate(-90 246.8 100)">R5</text>
<text x="315.2" y="101.7" transform="rotate(-90 315.2 101.7)">R4</text>
<text x="388.1" y="98.7" transform="rotate(-90 388.1 98.7)">2</text>
<text x="468" y="99.8">560E</text>
<text x="490.4" y="101" transform="rotate(-90 490.4 101)">A</text>
<text x="499.9" y="100.3" transform="rotate(-90 499.9 100.3)">K</text>
<text x="93.1" y="103.3">17</text>
<text x="118.5" y="103.3">18</text>
<text x="247.8" y="103.5">1</text>
<text x="316.2" y="105.3">1</text>
<text x="385.8" y="105" transform="rotate(-90 385.8 105)">R3</text>
<text x="468.3" y="106.6">R24</text>
<text x="469.3" y="104" transform="rotate(-90 469.3 104)">2</text>
<text x="476.5" y="103.9" transform="rotate(-90 476.5 103.9)">1</text>
<text x="93.1" y="108.4">19</text>
<text x="93.1" y="113.4">21</text>
<text x="118.5" y="108.4">20</text>
<text x="118.5" y="113.4">22</text>
<text x="387.9" y="109.9">1</text>
<text x="468" y="112.5">560E</text>
<text x="490.4" y="113.7" transform="rotate(-90 490.4 113.7)">A</text>
<text x="499.9" y="113" transform="rotate(-90 499.9 113)">K</text>
<text x="93.1" y="118.5">23</text>
<text x="118.5" y="118.5">24</text>
<text x="249.4" y="116.6">C</text>
<text x="317.9" y="117.9">C</text>
<text x="389.7" y="116.6">C</text>
<text x="468.3" y="119.3">R22</text>
<text x="469.3" y="116.7" transform="rotate(-90 469.3 116.7)">2</text>
<text x="476.5" y="116.6" transform="rotate(-90 476.5 116.6)">1</text>
<text x="93.1" y="123.6">25</text>
<text x="118.5" y="123.6">26</text>
<text x="219.9" y="121.3" transform="rotate(-90 219.9 121.3)">2</text>
<text x="222.3" y="120.3">R17</text>
<text x="229" y="121.8">1</text>
<text x="236.6" y="120.5">B</text>
<text x="250.1" y="123.8">2N2222</text>
<text x="250.3" y="121.3">Q3</text>
<text x="291.1" y="123.1" transform="rotate(-90 291.1 123.1)">2</text>
<text x="293.1" y="121.3">R16</text>
<text x="300.2" y="122.6">1</text>
<text x="305.1" y="122.6">B</text>
<text x="319" y="122.8">Q2</text>
<text x="319" y="125.4">2N2222</text>
<text x="358.4" y="121.8" transform="rotate(-90 358.4 121.8)">2</text>
<text x="360.2" y="120.3">R15</text>
<text x="367.3" y="121.6">1</text>
<text x="374.4" y="125.9">2</text>
<text x="379.6" y="121.7">B</text>
<text x="391.2" y="124.1">2N2222</text>
<text x="392.2" y="120.3">Q1</text>
<text x="468" y="125.9">560E</text>
<text x="93.1" y="128.7">27</text>
<text x="118.5" y="128.7">28</text>
<text x="221.7" y="126.6">560E</text>
<text x="230.3" y="131.5" transform="rotate(-90 230.3 131.5)">R11</text>
<text x="234.1" y="126.1">2</text>
<text x="249.4" y="126.8">E</text>
<text x="292.9" y="127.7">560E</text>
<text x="302.5" y="126.9">2</text>
<text x="317.9" y="128.1">E</text>
<text x="359.9" y="126.4">560E</text>
<text x="370.9" y="129.7" transform="rotate(-90 370.9 129.7)">R9</text>
<text x="389.7" y="126.8">E</text>
<text x="469.3" y="130" transform="rotate(-90 469.3 130)">2</text>
<text x="476.5" y="129.9" transform="rotate(-90 476.5 129.9)">1</text>
<text x="490.4" y="127" transform="rotate(-90 490.4 127)">A</text>
<text x="499.9" y="126.4" transform="rotate(-90 499.9 126.4)">K</text>
<text x="93.1" y="133.8">29</text>
<text x="118.5" y="133.8">30</text>
<text x="235.3" y="136" transform="rotate(-90 235.3 136)">1</text>
<text x="236.4" y="135.5" transform="rotate(-90 236.4 135.5)">560E</text>
<text x="301.8" y="135.5" transform="rotate(-90 301.8 135.5)">560E</text>
<text x="306.6" y="135.8" transform="rotate(-90 306.6 135.8)">1</text>
<text x="308.6" y="133" transform="rotate(-90 308.6 133)">R10</text>
<text x="375.4" y="134.8" transform="rotate(-90 375.4 134.8)">1</text>
<text x="377.5" y="134.2" transform="rotate(-90 377.5 134.2)">560E</text>
<text x="469.3" y="132.7">R18</text>
<text x="93.1" y="138.8">31</text>
<text x="93.1" y="143.9">33</text>
<text x="118.5" y="138.8">32</text>
<text x="118.5" y="143.9">34</text>
<text x="467.4" y="139.8">560E</text>
<text x="475.9" y="143.9" transform="rotate(-90 475.9 143.9)">1</text>
<text x="489.7" y="141" transform="rotate(-90 489.7 141)">A</text>
<text x="499.3" y="140.3" transform="rotate(-90 499.3 140.3)">K</text>
<text x="93.1" y="149">35</text>
<text x="118.5" y="149">36</text>
<text x="468.6" y="144" transform="rotate(-90 468.6 144)">2</text>
<text x="468.6" y="146.6">R12</text>
<text x="93.1" y="154.1">37</text>
<text x="118.5" y="154.1">38</text>
<text x="467.7" y="152.4">560E</text>
<text x="489.7" y="154.3" transform="rotate(-90 489.7 154.3)">A</text>
<text x="499.3" y="153.7" transform="rotate(-90 499.3 153.7)">K</text>
<text x="93.1" y="159.2">39</text>
<text x="118.5" y="159.2">40</text>
<text x="468.6" y="157.3" transform="rotate(-90 468.6 157.3)">2</text>
<text x="469.7" y="160">R6</text>
<text x="475.9" y="157.2" transform="rotate(-90 475.9 157.2)">1</text>
<text x="86.7" y="234.1">1</text>
<text x="86.7" y="239.2">3</text>
<text x="112.1" y="234.1">2</text>
<text x="112.1" y="239.2">4</text>
<text x="86.7" y="244.3">5</text>
<text x="112.1" y="244.3">6</text>
<text x="257.5" y="245.5">1</text>
<text x="281.3" y="244.6">8</text>
<text x="86.7" y="249.3">7</text>
<text x="112.1" y="249.3">8</text>
<text x="257.5" y="250.6">2</text>
<text x="281.3" y="250.3">7</text>
<text x="86.7" y="254.4">9</text>
<text x="112.1" y="254.4">10</text>
<text x="257.5" y="255.7">3</text>
<text x="280.7" y="254.8">6</text>
<text x="395.5" y="256.2">2</text>
<text x="399" y="256.2">1</text>
<text x="432.7" y="254.9">1</text>
<text x="437.4" y="254.9">2</text>
<text x="453" y="256.8">Key-Small</text>
<text x="470.2" y="254.3">1</text>
<text x="474.9" y="254.3">2</text>
<text x="490.5" y="256.2">Key-Small</text>
<text x="507.2" y="253">2</text>
<text x="511.4" y="253">1</text>
<text x="86.7" y="259.5">11</text>
<text x="112.1" y="259.5">12</text>
<text x="257.5" y="260.8">4</text>
<text x="282.9" y="260.8">5</text>
<text x="377.5" y="258.7">Key-Small</text>
<text x="385.8" y="261.3">K2</text>
<text x="415.6" y="258.1">Key-Small</text>
<text x="426.9" y="261.3">K1</text>
<text x="461.4" y="259.4">K3</text>
<text x="498.9" y="258.7">K4</text>
<text x="507.2" y="263.2">3</text>
<text x="511.1" y="263.2">4</text>
<text x="86.7" y="264.6">13</text>
<text x="86.7" y="269.7">15</text>
<text x="112.1" y="264.6">14</text>
<text x="112.1" y="269.7">16</text>
<text x="287" y="269.4">1</text>
<text x="294" y="269.4">1</text>
<text x="301" y="269.4">1</text>
<text x="308" y="269.4">1</text>
<text x="394.8" y="266.3">3</text>
<text x="398.7" y="266.3">4</text>
<text x="432.9" y="266.3">3</text>
<text x="436.8" y="265.7">4</text>
<text x="470.4" y="264.4">3</text>
<text x="474.9" y="264.4">4</text>
<text x="86.7" y="274.7">17</text>
<text x="112.1" y="274.7">18</text>
<text x="291.6" y="270.5" transform="rotate(-90 291.6 270.5)">100E</text>
<text x="298.6" y="270.5" transform="rotate(-90 298.6 270.5)">100E</text>
<text x="305.6" y="270.5" transform="rotate(-90 305.6 270.5)">100E</text>
<text x="313.2" y="270.5" transform="rotate(-90 313.2 270.5)">100E</text>
<text x="400.2" y="275" transform="rotate(-90 400.2 275)">1</text>
<text x="434.5" y="275" transform="rotate(-90 434.5 275)">1</text>
<text x="476.4" y="273.7" transform="rotate(-90 476.4 273.7)">1</text>
<text x="512.1" y="274.6">4K7</text>
<text x="512.6" y="271.8" transform="rotate(-90 512.6 271.8)">1</text>
<text x="86.7" y="279.8">19</text>
<text x="112.1" y="279.8">20</text>
<text x="288.9" y="279.5">2</text>
<text x="291.7" y="277.2" transform="rotate(-90 291.7 277.2)">R47</text>
<text x="295.9" y="279.5">2</text>
<text x="298.7" y="277.2" transform="rotate(-90 298.7 277.2)">R46</text>
<text x="302.9" y="279.5">2</text>
<text x="305.7" y="277.2" transform="rotate(-90 305.7 277.2)">R45</text>
<text x="309.9" y="279.5">2</text>
<text x="313.3" y="277.2" transform="rotate(-90 313.3 277.2)">R39</text>
<text x="399.7" y="281.6">R25</text>
<text x="399.7" y="279">4K7</text>
<text x="438.4" y="279.7">R29</text>
<text x="438.4" y="277.1">4K7</text>
<text x="475.2" y="276.5">4K7</text>
<text x="476.3" y="279">R19</text>
<text x="511.1" y="281.6">2</text>
<text x="513.1" y="277.1">R13</text>
<text x="86.7" y="284.9">21</text>
<text x="112.1" y="284.9">22</text>
<text x="398" y="284.8">2</text>
<text x="436.1" y="284.8">2</text>
<text x="474.2" y="282.8">2</text>
<text x="86.7" y="290">23</text>
<text x="112.1" y="290">24</text>
<text x="86.7" y="295.1">25</text>
<text x="112.1" y="295.1">26</text>
<text x="86.7" y="300.1">27</text>
<text x="86.7" y="305.2">29</text>
<text x="112.1" y="300.1">28</text>
<text x="112.1" y="305.2">30</text>
<text x="86.7" y="310.3">31</text>
<text x="112.1" y="310.3">32</text>
<text x="86.7" y="315.4">33</text>
<text x="112.1" y="315.4">34</text>
<text x="86.7" y="320.5">35</text>
<text x="112.1" y="320.5">36</text>
<text x="86.7" y="325.5">37</text>
<text x="112.1" y="325.5">38</text>
<text x="86.7" y="330.6">39</text>
<text x="112.1" y="330.6">40</text>
</g>
</svg>
